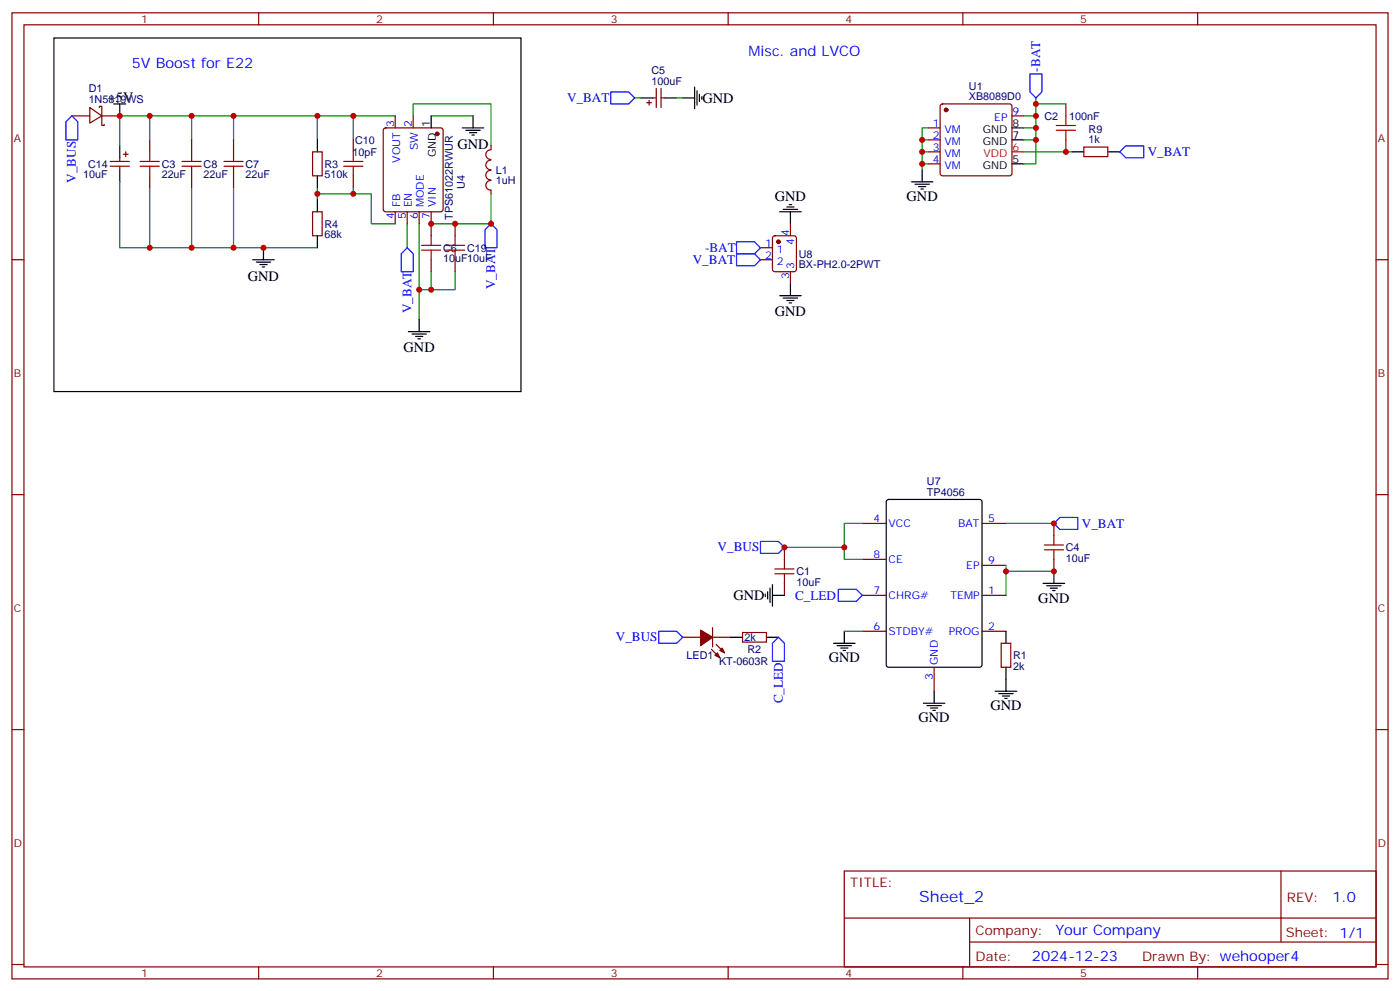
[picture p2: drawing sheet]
<svg xmlns="http://www.w3.org/2000/svg" width="412mm" height="292mm" viewBox="0 0 412 292" stroke-linecap="round" stroke-linejoin="round" font-family="sans-serif">
<g fill="none" stroke="#870000" stroke-width=".35">
<path d="M3.5 3.8h405.4v284.3h-405.4zM7.1 7.3h398.2v277.3h-398.2zM76.2 3.8v3.5M145.3 3.8v3.5M214.5 3.8v3.5M283.6 3.8v3.5M352.8 3.8v3.5M21.2 34.1h5.3M26.5 31.6l3.5 2.5-3.5 2.1zM29.3 31.6v-.3h.7v2.8M30 34.1v2.8h.7v-.3M30 34.1h5.3"/>
<path d="M113.1 37.8l.5-.2h16.2l.5 .2 .2 .5v23.3l-.2 .5-.5 .2h-16.2l-.5-.2-.2-.5v-23.3zM116.4 34.1v3.5M121.7 34.1v3.5M190.5 30.2h1.4M191.2 29.5v1.4M192.3 28.8h1M193.3 26v5.6M194.7 26v5.6M194.7 28.8h1.1M273.4 37.6h3.5M277.2 30.8l.4-.2h19.8l.5 .2 .2 .5v19.7l-.2 .5-.5 .3h-19.8l-.5-.3-.2-.5v-19.7zM298.1 34.1h3.5"/>
<path d="M314 30.6v3.5M32.5 47.5h5.6M32.5 48.9h5.6M35.3 46.5v1M35.3 48.9v1.1M36.3 45.4h1.4M37 44.7v1.4M44.1 41.2v3.5M44.1 51.8v3.5M56.4 41.2v3.5M56.4 51.8v3.5M68.8 41.2v3.5"/>
<path d="M68.8 51.8v3.5M92.1 44.7h2.8v7.1h-2.8zM104.1 41.2v3.5M104.1 51.8v3.5M144.6 47.2a1.41 1.41 0 0 0-1.5 1.4 1.41 1.41 0 0 0 1.5 1.4M144.6 50.1a1.41 1.41 0 0 0-1.5 1.4 1.41 1.41 0 0 0 1.5 1.5M144.6 44.1a1.41 1.41 0 0 0-1.5 1.4 1.41 1.41 0 0 0 1.5 1.4M144.6 53.1a1.41 1.41 0 0 0-1.5 1.4 1.41 1.41 0 0 0 1.5 1.4v1.1M144.6 42.9v1.1M273.4 41.2h3.5M273.4 44.7h3.5M273.4 48.2h3.5"/>
<path d="M314 41.2v3.5M319.3 43.3h7v2.8h-7zM3.5 76.4h3.6M92.1 62.3h2.8v7.1h-2.8zM116.4 62.3v3.6M119.9 62.3v3.6M123.5 62.3v3.6M127 62.3v7.1M127 76.4v3.6M134.1 65.9v3.5M134.1 76.4v3.6M224 76.4h3.5"/>
<path d="M224 72.9h3.5M227.8 69.6l.4-.2h5.7l.6 .4 .1 9.5-.5 .6-5.9 .1-.6-.5-.1-9.4zM232.8 65.9v3.5M232.8 80v3.5M405.3 76.4h3.6M3.5 145.6h3.6M254 154.1h7.1M289.3 154.1h7M310.4 154.1v3.5M405.3 145.6h3.6M231.1 161.1v3.5M231.1 171.7v3.5"/>
<path d="M254 175.2h7.1M254 164.6h7.1M289.3 175.2h7M289.3 166.4h7M310.4 164.6v3.6M201.1 187.6h5.3M209.5 191.1l2.5 2.5M209.9 187.6h5.3M209.9 184.7v5.7M211 189.7l2.4 2.5M218.7 186.2h7.1v2.8h-7.1zM254 185.8h7.1"/>
<path d="M275.2 196.4v7M289.3 185.8h7M294.9 189.3h2.8v7.1h-2.8zM3.5 214.7h3.6M405.3 214.7h3.6M248.7 256.4h156.6v28.2h-156.6zM377.3 256.4v20.9M248.7 270.2h156.5M285.6 277.3h119.6M285.6 270.2v14.1M3.5 283.9h3.6M76.2 284.6v3.5"/>
<path d="M145.3 284.6v3.5M214.5 284.6v3.5M283.6 284.6v3.5M352.8 284.6v3.5M405.3 283.9h3.6"/>
</g>
<g fill="none" stroke="#00f" stroke-width=".35">
<path d="M19.4 35.9l1.8-1.8 1.7 1.8v5.3h-3.5zM179.9 27.1h5.3l1.8 1.7-1.8 1.8h-5.3zM303.4 21.8h3.5v5.3l-1.7 1.7-1.8-1.7zM329.8 44.7l1.8-1.8h5.3v3.6h-5.3zM119.9 72.9l1.8 1.8v5.3h-3.5v-5.3zM144.6 65.9l1.8 1.7v5.3h-3.5v-5.3zM217 71.2h5.2l1.8 1.7-1.8 1.8h-5.2zM217 74.7h5.2l1.8 1.7-1.8 1.8h-5.2zM224 159.3h5.3l1.8 1.8-1.8 1.8h-5.3zM310.4 154.1l1.8-1.8h5.3v3.5h-5.3zM246.9 173.5h5.3l1.8 1.7-1.8 1.8h-5.3zM194 185.8h5.3l1.8 1.8-1.8 1.7h-5.3z"/>
<path d="M229.3 187.6l1.8 1.7v5.3h-3.6v-5.3z"/>
</g>
<g fill="none" stroke="#000" stroke-width=".35">
<path d="M15.9 11.2h137.6v104.1h-137.6zM33.5 30.6h3.5M35.3 30.6v3.5M127 34.1v3.5M136.2 37.6h6.3M137.2 38.3h4.3M138.3 39.1h2.1M139 39.8h.7M139.3 34.1v3.5M188.7 28.8h3.6M195.8 28.8h3.5M201.1 28.8h3.5"/>
<path d="M204.6 25.6v6.4M205.3 26.7v4.2M206 27.8v2.1M206.7 28.5v.7M298.1 37.6h3.5M35.3 42.9v3.6M35.3 50v3.5M93.5 41.2v3.5M93.5 51.8v3.5M93.5 58.8v3.5M268.5 53.5h6.3M269.5 54.2h4.3"/>
<path d="M270.6 54.9h2.1M271.3 55.6h.7M271.6 50v3.5M298.1 48.2h3.5M298.1 41.2h3.5M315.7 44.7h3.6M326.3 44.7h3.5M74.4 76.4h6.4M75.5 77.2h4.2M76.6 77.9h2.1M77.3 78.6h.7M77.6 72.9v3.5"/>
<path d="M93.5 69.4v3.5M229.7 62.3h6.3M230.7 61.6h4.2M231.8 60.9h2.1M232.5 60.2h.7M232.8 62.3v3.6M120.3 97.6h6.3M121.4 98.3h4.2M122.4 99h2.1M123.1 99.7h.7M123.5 94.1v3.5M229.7 87h6.3"/>
<path d="M230.7 87.7h4.2M231.8 88.4h2.1M232.5 89.1h.7M232.8 83.5v3.5M261.3 147.2l.5-.2h26.8l.6 .4 .1 48.3-.5 .6-27 .1-.7-.5v-48.2zM225.4 174.9v.7M226.1 174.2v2.1M226.8 173.1v4.2M227.5 175.2h3.6M227.5 172v6.4M307.3 171.7h6.3M308.3 172.4h4.3"/>
<path d="M309.4 173.1h2.1M310.1 173.8h.7M310.4 168.2v3.5M215.2 187.6h3.5M225.8 187.6h3.5M245.5 189.3h6.4M246.6 190h4.2M247.6 190.7h2.2M248.4 191.5h.7M248.7 185.8v3.5M296.3 185.8v3.5M296.3 196.4v7"/>
<path d="M272 207h6.3M273 207.7h4.3M274.1 208.4h2.1M274.8 209.1h.7M275.2 203.4v3.6M293.2 203.4h6.3M294.2 204.2h4.2M295.3 204.9h2.1M296 205.6h.7"/>
</g>
<g fill="#870000" stroke="#870000" stroke-width=".35">
<path d="M212 191.5l.7-.8 .7 1.5z"/>
<path d="M210.6 192.9l.7-.7 .7 1.4z"/>
<path d="M206.4 185.5l3.5 2.1-3.5 2.4z"/>
<circle cx="278.7" cy="32.3" r=".53"/>
<circle cx="128.8" cy="39.4" r=".53"/>
<circle cx="229.3" cy="71.2" r=".53"/>
</g>
<path d="M298.1 44.7h3.5" fill="none" stroke="#f00" stroke-width=".35"/>
<g fill="none" stroke="#008700" stroke-width=".35">
<path d="M44.1 34.1v7.1M56.4 34.1v7.1M68.8 34.1v7.1M93.5 34.1h-58.2v8.8M104.1 34.1v7.1M116.4 34.1h-22.9v7.1M121.7 34.1v-3.5h22.9v12.3M127 34.1h12.3M187 28.8h1.7M199.3 28.8h1.8M273.4 37.6h-1.8v12.4M301.6 34.1h3.6v14.1h-3.6"/>
<path d="M301.6 37.6h3.6M305.2 28.8v5.3M305.2 30.6h8.8M35.3 53.5v19.4h8.8M44.1 55.3v17.6h49.4M56.4 55.3v17.6M68.8 55.3v17.6M93.5 57h15.9v8.9h7M93.5 55.3v3.5M104.1 55.3v1.7M144.6 57v8.9h-17.6M271.6 48.2h1.8"/>
<path d="M271.6 44.7h1.8M271.6 41.2h1.8M301.6 44.7h14.1M301.6 41.2h3.6M119.9 65.9v7M123.5 65.9v28.2M127 80v5.3h-3.5M134.1 80v5.3h-7.1M254 154.1h-5.3v10.5h5.3M296.3 154.1h14.1M231.1 161.1h17.6M296.3 166.4v8.8"/>
<path d="M296.3 168.2h14.1M248.7 185.8h5.3"/>
</g>
<g fill="none" stroke="#a10000" stroke-width=".35">
<path d="M311.1 38.3h5.7M311.1 36.9h5.7M314 34.1v2.8M314 38.3v2.9M41.3 47.5h5.6M41.3 48.9h5.6M44.1 44.7v2.8M44.1 48.9v2.9M53.6 47.5h5.7M53.6 48.9h5.7M56.4 44.7v2.8M56.4 48.9v2.9"/>
<path d="M66 47.5h5.6M66 48.9h5.6M68.8 44.7v2.8M68.8 48.9v2.9M101.2 47.5h5.7M101.2 48.9h5.7M104.1 44.7v2.8M104.1 48.9v2.9M124.2 73.6h5.6M124.2 72.2h5.6M127 69.4v2.8M127 73.6v2.8"/>
<path d="M131.2 73.6h5.7M131.2 72.2h5.7M134.1 69.4v2.8M134.1 73.6v2.8M310.4 157.6v2.8M228.2 168.9h5.7M228.2 167.5h5.7M231.1 164.6v2.9M231.1 168.9v2.8M307.6 161.8h5.7M307.6 160.4h5.7M310.4 161.8v2.8"/>
</g>
<g fill="#c00">
<circle cx="271.6" cy="48.2" r=".88"/>
<circle cx="271.6" cy="44.7" r=".88"/>
<circle cx="271.6" cy="41.2" r=".88"/>
<circle cx="305.2" cy="37.6" r=".88"/>
<circle cx="305.2" cy="41.2" r=".88"/>
<circle cx="305.2" cy="34.1" r=".88"/>
<circle cx="305.2" cy="30.6" r=".88"/>
<circle cx="314" cy="44.7" r=".88"/>
<circle cx="56.4" cy="72.9" r=".88"/>
<circle cx="68.8" cy="72.9" r=".88"/>
<circle cx="104.1" cy="57" r=".88"/>
<circle cx="93.5" cy="57" r=".88"/>
<circle cx="123.5" cy="85.3" r=".88"/>
<circle cx="144.6" cy="65.9" r=".88"/>
<circle cx="77.6" cy="72.9" r=".88"/>
<circle cx="104.1" cy="34.1" r=".88"/>
<circle cx="127" cy="65.9" r=".88"/>
<circle cx="134.1" cy="65.9" r=".88"/>
<circle cx="127" cy="85.3" r=".88"/>
<circle cx="296.3" cy="168.2" r=".88"/>
<circle cx="310.4" cy="168.2" r=".88"/>
<circle cx="310.4" cy="154.1" r=".88"/>
<circle cx="93.5" cy="34.1" r=".88"/>
<circle cx="68.8" cy="34.1" r=".88"/>
<circle cx="56.4" cy="34.1" r=".88"/>
<circle cx="35.3" cy="34.1" r=".88"/>
<circle cx="44.1" cy="34.1" r=".88"/>
<circle cx="44.1" cy="72.9" r=".88"/>
<circle cx="248.7" cy="161.1" r=".88"/>
<circle cx="231.1" cy="161.1" r=".88"/>
</g>
<text font-size="4.6" fill="#00f" x="270.8" y="265.4">Sheet_2</text>
<g font-size="4.2" fill="#00f">
<text x="220.5" y="16.5">Misc. and LVCO</text>
<text x="38.8" y="20">5V Boost for E22</text>
<text x="392.5" y="265.6">1.0</text>
<text x="310.9" y="275.2">Your Company</text>
<text x="304" y="283">2024-12-23</text>
</g>
<g font-size="4.2">
<text x="31.7" y="29.9">+5V</text>
<text x="206.9" y="30.2">GND</text>
<text x="134.8" y="43.8">GND</text>
<text x="228.2" y="59.2">GND</text>
<text x="267.1" y="59.2">GND</text>
<text x="73" y="82.6">GND</text>
<text x="228.2" y="93.1">GND</text>
<text x="118.9" y="103.7">GND</text>
<text x="216.1" y="176.6">GND</text>
<text x="305.9" y="177.3">GND</text>
<text x="244.1" y="195">GND</text>
<text x="291.7" y="209.1">GND</text>
<text x="270.6" y="212.6">GND</text>
</g>
<g font-size="3.9" fill="#00f">
<text x="306.4" y="21.1" transform="rotate(-90 306.4 21.1)">-BAT</text>
<text x="167" y="30.1">V_BAT</text>
<text x="338.1" y="45.9">V_BAT</text>
<text x="22.3" y="53.8" transform="rotate(-90 22.3 53.8)">V_BUS</text>
<text x="204.1" y="77.7">V_BAT</text>
<text x="207.7" y="74.2">-BAT</text>
<text x="145.9" y="85.1" transform="rotate(-90 145.9 85.1)">V_BAT</text>
<text x="121.2" y="92.2" transform="rotate(-90 121.2 92.2)">V_BAT</text>
<text x="318.7" y="155.3">V_BAT</text>
<text x="211.4" y="162.3">V_BUS</text>
<text x="234.2" y="176.5">C_LED</text>
<text x="181.4" y="188.7">V_BUS</text>
<text x="230.6" y="207" transform="rotate(-90 230.6 207)">C_LED</text>
</g>
<g font-size="3.9" fill="#800">
<text x="250.5" y="260.9">TITLE:</text>
<text x="379.1" y="265.6">REV:</text>
<text x="287.4" y="275.1">Company:</text>
<text x="378.7" y="275.8">Sheet: 1/1</text>
<text x="287.4" y="282.8">Date:</text>
<text x="336.4" y="282.9">Drawn By: wehooper4</text>
</g>
<g font-size="3.2" fill="#800">
<text x="41.6" y="6.8">1</text>
<text x="110.8" y="6.8">2</text>
<text x="179.9" y="6.8">3</text>
<text x="249.1" y="6.8">4</text>
<text x="318.2" y="6.8">5</text>
<text x="4.1" y="41.9">A</text>
<text x="405.9" y="41.9">A</text>
<text x="4.1" y="111">B</text>
<text x="405.9" y="111">B</text>
<text x="4.1" y="180.2">C</text>
<text x="405.9" y="180.2">C</text>
<text x="4.1" y="249.3">D</text>
<text x="405.9" y="249.3">D</text>
<text x="41.6" y="287.6">1</text>
<text x="110.8" y="287.6">2</text>
<text x="179.9" y="287.6">3</text>
<text x="249.1" y="287.6">4</text>
<text x="318.2" y="287.6">5</text>
</g>
<g font-size="3.2" fill="#000080">
<text x="191.9" y="21.9">C5</text>
<text x="26.1" y="27.1">D1</text>
<text x="191.9" y="24.9">100uF</text>
<text x="285.4" y="29.5">XB8089D0</text>
<text x="285.4" y="26.4">U1</text>
<text x="26.1" y="30.2">1N5819WS</text>
<text x="307.6" y="35.3">C2</text>
<text x="314.9" y="35.3">100nF</text>
<text x="320.7" y="39">R9</text>
<text x="103.8" y="45.8">10pF</text>
<text x="104.6" y="42.3">C10</text>
<text x="320.7" y="42.2">1k</text>
<text x="24.5" y="52.5">10uF</text>
<text x="25.9" y="49.4">C14</text>
<text x="47.6" y="52.5">22uF</text>
<text x="47.6" y="49.3">C3</text>
<text x="60" y="52.5">22uF</text>
<text x="60" y="49.3">C8</text>
<text x="72.3" y="52.5">22uF</text>
<text x="72.3" y="49.3">C7</text>
<text x="95.6" y="52.5">510k</text>
<text x="95.6" y="49.4">R3</text>
<text x="146" y="51.1">L1</text>
<text x="136.9" y="55.6" transform="rotate(-90 136.9 55.6)">U4</text>
<text x="146" y="54.2">1uH</text>
<text x="133.4" y="64.6" transform="rotate(-90 133.4 64.6)">TPS61022RWUR</text>
<text x="95.6" y="70.2">68k</text>
<text x="95.6" y="67">R4</text>
<text x="130.5" y="77.2">10uF10uF</text>
<text x="130.5" y="74">C6</text>
<text x="137.6" y="74">C19</text>
<text x="235.3" y="75.8">U8</text>
<text x="235.3" y="79">BX-PH2.0-2PWT</text>
<text x="273.1" y="142.8">U7</text>
<text x="273.1" y="145.9">TP4056</text>
<text x="314" y="165.4">10uF</text>
<text x="314" y="162.2">C4</text>
<text x="234.6" y="172.5">10uF</text>
<text x="234.6" y="169.3">C1</text>
<text x="219.3" y="188.7">2k</text>
<text x="202.3" y="194">LED1</text>
<text x="211.8" y="195.7">KT-0603R</text>
<text x="220.1" y="192.2">R2</text>
<text x="298.4" y="197.2">2k</text>
<text x="298.4" y="194">R1</text>
</g>
<g font-size="3.2" fill="#00f">
<text x="292.9" y="35.5">EP</text>
<text x="298.3" y="33.8">9</text>
<text x="116.1" y="37.5" transform="rotate(-90 116.1 37.5)">3</text>
<text x="121.4" y="37.5" transform="rotate(-90 121.4 37.5)">2</text>
<text x="274.7" y="37.3">1</text>
<text x="274.7" y="40.8">2</text>
<text x="278.2" y="39.1">VM</text>
<text x="117.8" y="47.9" transform="rotate(-90 117.8 47.9)">VOUT</text>
<text x="123.1" y="44.3" transform="rotate(-90 123.1 44.3)">SW</text>
<text x="274.7" y="44.3">3</text>
<text x="274.7" y="47.9">4</text>
<text x="278.2" y="42.6">VM</text>
<text x="278.2" y="46.1">VM</text>
<text x="278.2" y="49.6">VM</text>
<text x="116.1" y="64.5" transform="rotate(-90 116.1 64.5)">4</text>
<text x="117.8" y="61" transform="rotate(-90 117.8 61)">FB</text>
<text x="119.6" y="64.5" transform="rotate(-90 119.6 64.5)">5</text>
<text x="121.4" y="61" transform="rotate(-90 121.4 61)">EN</text>
<text x="123.1" y="64.5" transform="rotate(-90 123.1 64.5)">6</text>
<text x="124.9" y="61" transform="rotate(-90 124.9 61)">MODE</text>
<text x="126.6" y="64.5" transform="rotate(-90 126.6 64.5)">7</text>
<text x="128.4" y="61" transform="rotate(-90 128.4 61)">VIN</text>
<text x="232.5" y="69.4" transform="rotate(-90 232.5 69.4)">4</text>
<text x="225.3" y="72.6">1</text>
<text x="225.3" y="76.1">2</text>
<text x="228.8" y="74.3">1</text>
<text x="228.8" y="77.9">2</text>
<text x="233.9" y="72.1" transform="rotate(-90 233.9 72.1)">4</text>
<text x="232.5" y="82" transform="rotate(-90 232.5 82)">3</text>
<text x="233.9" y="79.3" transform="rotate(-90 233.9 79.3)">3</text>
<text x="257.3" y="153.7">4</text>
<text x="261.8" y="155.1">VCC</text>
<text x="282.3" y="155.1">BAT</text>
<text x="291" y="153.7">5</text>
<text x="257.3" y="164.3">8</text>
<text x="261.8" y="165.7">CE</text>
<text x="284.6" y="167.5">EP</text>
<text x="291" y="166.1">9</text>
<text x="257.3" y="174.9">7</text>
<text x="261.8" y="176.3">CHRG#</text>
<text x="280" y="176.3">TEMP</text>
<text x="291" y="174.9">1</text>
<text x="257.3" y="185.5">6</text>
<text x="291" y="185.5">2</text>
<text x="261.8" y="186.9">STDBY#</text>
<text x="279.5" y="186.9">PROG</text>
<text x="276.2" y="195.7" transform="rotate(-90 276.2 195.7)">GND</text>
<text x="274.8" y="200.2" transform="rotate(-90 274.8 200.2)">3</text>
</g>
<g font-size="3.2">
<text x="126.6" y="37.5" transform="rotate(-90 126.6 37.5)">1</text>
<text x="289.5" y="39.1">GND</text>
<text x="298.3" y="40.8">7</text>
<text x="298.3" y="37.3">8</text>
<text x="128.4" y="46.2" transform="rotate(-90 128.4 46.2)">GND</text>
<text x="289.5" y="42.6">GND</text>
<text x="298.3" y="47.9">5</text>
<text x="289.5" y="49.6">GND</text>
</g>
<g font-size="3.2" fill="#f00">
<text x="289.7" y="46.1">VDD</text>
<text x="298.3" y="44.3">6</text>
</g>
</svg>
